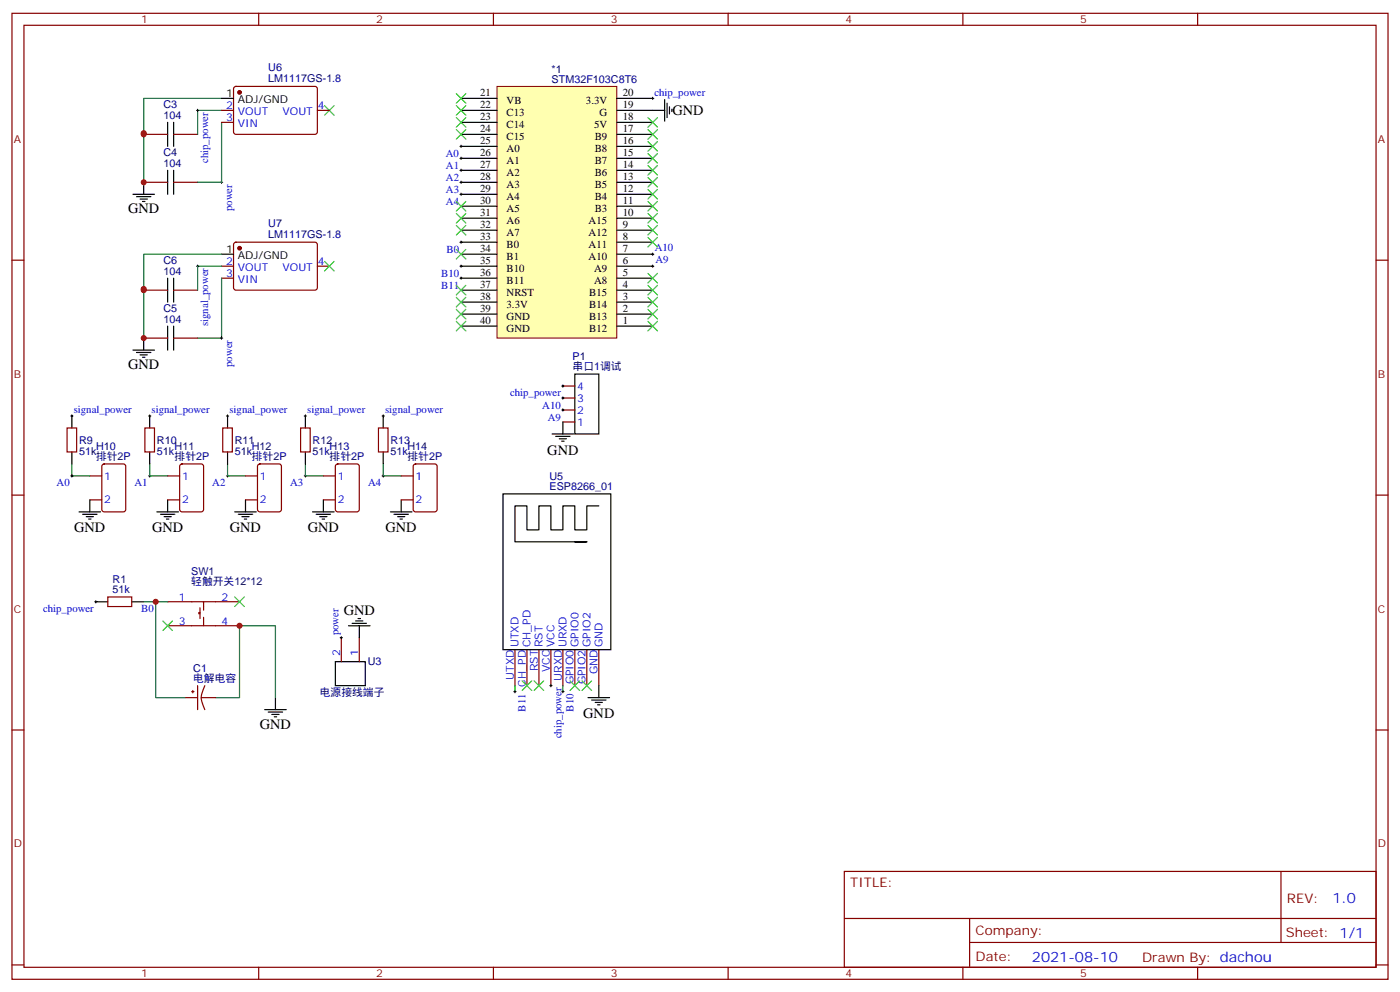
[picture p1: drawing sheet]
<svg xmlns="http://www.w3.org/2000/svg" width="412mm" height="292mm" viewBox="0 0 412 292" stroke-linecap="round" stroke-linejoin="round" font-family="sans-serif">
<g fill="none" stroke="#870000" stroke-width=".35">
<path d="M3.5 3.9h405.4v284.4h-405.4zM7.1 7.4h398.2v277.3h-398.2zM76.2 3.9v3.5M145.3 3.9v3.5M214.5 3.9v3.5M283.6 3.9v3.5M352.8 3.9v3.5M3.5 76.6h3.6M405.3 76.6h3.6M3.5 145.7h3.6M405.3 145.7h3.6M151.7 191.2v10.6"/>
<path d="M155.2 191.2v10.6M158.7 191.2v10.6M162.3 191.2v10.6M165.8 191.2v10.6M169.3 191.2v10.6M172.9 191.2v10.6M176.4 191.2v10.6M3.5 214.9h3.6M405.3 214.9h3.6M248.7 256.5h156.6v28.2h-156.6zM377.3 256.5v20.9M248.7 270.4h156.5"/>
<path d="M285.6 277.4h119.6M285.6 270.4v14.1M3.5 284h3.6M76.2 284.7v3.6M145.3 284.7v3.6M214.5 284.7v3.6M283.6 284.7v3.6M352.8 284.7v3.6M405.3 284h3.6"/>
</g>
<path d="M148.2 145.4h31.7v45.8h-31.7zM176.4 148.9h-3.5v7.1h-3.6v-7.1h-3.5v7.1h-3.5v-7.1h-3.6v7.1h-3.5v-7.1h-3.5v10.6h21.2h-3.6" fill="none" stroke="#000" stroke-width=".35"/>
<path d="M146.4 25.4h35.3v74.1h-35.3z" fill="#ffffb0" stroke="#800000" stroke-width=".29"/>
<g fill="none" stroke="#000" stroke-width=".35">
<path d="M49.4 36v7.1M135.8 39.5h10.6M135.8 36h10.6M135.8 32.5h10.6M135.8 29h10.6M181.7 39.5h10.6M181.7 36h10.6M181.7 32.5h10.6M181.7 29h10.6M135.8 57.2h10.6M135.8 53.7h10.6M135.8 50.1h10.6"/>
<path d="M135.8 46.6h10.6M135.8 43.1h10.6M181.7 57.2h10.6M181.7 53.7h10.6M181.7 50.1h10.6M181.7 46.6h10.6M181.7 43.1h10.6M135.8 78.4h10.6M135.8 74.8h10.6M135.8 71.3h10.6M135.8 67.8h10.6M135.8 64.2h10.6"/>
<path d="M135.8 60.7h10.6M181.7 78.4h10.6M181.7 74.8h10.6M181.7 71.3h10.6M181.7 67.8h10.6M181.7 64.2h10.6M181.7 60.7h10.6M135.8 96h10.6M135.8 92.5h10.6M135.8 88.9h10.6M135.8 81.9h10.6M135.8 85.4h10.6"/>
<path d="M181.7 96h10.6M181.7 92.5h10.6M181.7 88.9h10.6M181.7 81.9h10.6M181.7 85.4h10.6"/>
</g>
<path d="M65.3 29h-23v10.5" fill="none" stroke="#008700" stroke-width=".35"/>
<path d="M51.2 36v7.1z" fill="#f00" stroke="#000" stroke-width=".35"/>
<path d="M42.3 39.5h7.1M51.2 39.5h7" fill="none" stroke="#870000" stroke-width=".35"/>
<path d="M42.3 39.2v14.5" fill="none" stroke="#008700" stroke-width=".35"/>
<path d="M49.4 50.1v7.1" fill="none" stroke="#000" stroke-width=".35"/>
<path d="M51.2 50.1v7.1z" fill="#f00" stroke="#000" stroke-width=".35"/>
<path d="M65.3 32.5h3.5M65.3 36h3.5M69 25.6l.5-.2 23.6 .1 .4 .6-.1 13-.6 .4h-23.6l-.4-.7v-12.7zM93.5 32.5h3.5M42.3 53.7h7.1M51.2 53.7h7M65.3 78.4h3.5M69 71.5l.5-.2 23.6 .1 .4 .6-.1 13-.6 .4-23.6-.1-.4-.6v-12.7zM93.5 78.4h3.5M65.3 81.9h3.5" fill="none" stroke="#870000" stroke-width=".35"/>
<path d="M95.6 31.1l2.8 2.8M98.4 31.1l-2.8 2.8M95.6 76.9l2.8 2.9M98.4 76.9l-2.8 2.9" fill="none" stroke="#3c3" stroke-width=".35"/>
<path d="M64.9 53.7h.7M65.3 53.3v.7M64.9 99.5h.7M65.3 99.2v.7" fill="none" stroke="#000" stroke-width=".29"/>
<path d="M65.3 32.5h-7.1v7M65.3 36v17.7h-7.1M58.2 78.4h7.1M65.3 81.9v17.6h-7.1" fill="none" stroke="#008700" stroke-width=".35"/>
<g fill="none" stroke="#000" stroke-width=".35">
<path d="M65.3 29h3.5M39.2 57.2h6.3M40.2 57.9h4.2M41.3 58.6h2.1M42 59.3h.7M42.3 53.7v3.5M65.3 74.8h3.5M42.3 99.5v3.5M49.4 96v7M39.2 103h6.3M40.2 103.8h4.2M41.3 104.5h2.1"/>
<path d="M42 105.2h.7"/>
</g>
<g fill="#870000" stroke="#870000" stroke-width=".35">
<circle cx="70.6" cy="27.2" r=".53"/>
<circle cx="70.6" cy="73.1" r=".53"/>
</g>
<path d="M51.2 96v7z" fill="#f00" stroke="#000" stroke-width=".35"/>
<path d="M42.3 99.5h7.1M51.2 99.5h7" fill="none" stroke="#870000" stroke-width=".35"/>
<path d="M42.3 85.1v14.4" fill="none" stroke="#008700" stroke-width=".35"/>
<path d="M49.4 81.9v7" fill="none" stroke="#000" stroke-width=".35"/>
<path d="M51.2 81.9v7z" fill="#f00" stroke="#000" stroke-width=".35"/>
<g fill="none" stroke="#870000" stroke-width=".35">
<path d="M42.3 85.4h7.1M51.2 85.4h7M165.8 117.2h3.5M165.8 113.6h3.5M19.8 126h2.8v7h-2.8zM30.2 136.8l.5-.2h5.6l.7 .4v13l-.4 .6-5.9 .1-.7-.5v-12.9zM42.7 126h2.8v7h-2.8zM53.2 136.8l.4-.2h5.7l.6 .4 .1 13-.5 .6-5.9 .1-.6-.5-.1-12.9zM65.6 126h2.8v7h-2.8zM76.1 136.8l.5-.2h5.6l.6 .4 .1 13-.5 .6-5.8 .1-.7-.5-.1-12.9zM88.5 126h2.9v7h-2.9zM99 136.8l.5-.2h5.6l.7 .4v13l-.4 .6-5.9 .1-.7-.5v-12.9z"/>
<path d="M111.5 126h2.8v7h-2.8zM121.9 136.8l.5-.2h5.7l.6 .4 .1 13-.5 .6-5.9 .1-.6-.5-.1-12.9zM165.8 124.2h3.5M165.8 120.7h3.5M26.5 140.1h3.5M26.5 147.1h3.5M49.4 140.1h3.5M49.4 147.1h3.5M72.3 140.1h3.5M72.3 147.1h3.5M95.2 140.1h3.6M95.2 147.1h3.6"/>
<path d="M118.2 140.1h3.5M118.2 147.1h3.5M31.7 175.7h7.1v2.8h-7.1zM49.4 177.1h21.2M58.9 178.9v3.2M60 177.1v2.5M49.4 184.2h21.2M58.9 180.3h-.3v.4h.3M60 181.7v2.5M100.5 187.7v7.1M105.8 187.7v7.1M54.7 205.4h3.5"/>
<path d="M56.4 203.6h.7M56.8 203.2v.7M58.2 201.8v7.1M59.3 205.4h4.2M60.3 201.8l-1 3.3 .1 1.2 .9 2.6"/>
</g>
<path d="M58.2 78.4v7M65.3 74.8h-23v10.6M21.2 136.6v3.5h5.3M44.1 136.6v3.5h5.3M67 136.6v3.5h5.3M90 136.6v3.5h5.2M112.9 136.6v3.5h5.3M42.3 177.1h3.6M49.4 177.1h-3.5v28.3h8.8M63.5 205.4h7.1v-21.2h10.5v21.2M151.7 201.8v1.8M165.8 201.8v1.8" fill="none" stroke="#008700" stroke-width=".35"/>
<g fill="none" stroke="#000" stroke-width=".29">
<path d="M57.9 32.5h.7M58.2 32.1v.7M191.9 29h.7M192.3 28.6v.7M135.5 43.1h.7M135.5 46.6h.7M135.5 50.1h.7M135.5 53.7h.7M135.5 57.2h.7M135.8 42.7v.7M135.8 46.2v.8M135.8 49.8v.7"/>
<path d="M135.8 53.3v.7M135.8 56.8v.7M57.9 78.4h.7M58.2 78v.7M135.5 78.4h.7M135.5 71.3h.7M135.8 70.9v.7M135.8 78v.7M191.9 78.4h.7M191.9 74.8h.7M192.3 74.5v.7M192.3 78v.7"/>
<path d="M135.5 81.9h.7M135.8 81.5v.7M165.5 117.2h.7M165.5 113.6h.7M165.8 113.3v.7M165.8 116.8v.7M20.8 122.4h.7M21.2 122.1v.7M21.2 139.7v.7M43.7 122.4h.7M44.1 122.1v.7M44.1 139.7v.7"/>
<path d="M66.7 122.4h.7M67 122.1v.7M67 139.7v.7M89.6 122.4h.7M90 122.1v.7M90 139.7v.7M112.5 122.4h.7M112.9 122.1v.7M112.9 139.7v.7M165.5 120.7h.7M165.8 120.3v.7M20.8 140.1h.7"/>
<path d="M43.7 140.1h.7M66.7 140.1h.7M89.6 140.1h.7M112.5 140.1h.7M27.9 177.1h.7M28.2 176.8v.7M45.5 177.1h.7M45.9 176.8v.7M100.2 187.7h.7M100.5 187.4v.7M151.3 203.6h.7M151.7 203.2v.7"/>
<path d="M161.9 201.8h.7M162.3 201.5v.7M165.5 203.6h.7M165.8 203.2v.7"/>
</g>
<g fill="none" stroke="#000" stroke-width=".35">
<path d="M192.3 32.5h3.5M195.8 29.3v6.4M196.5 30.4v4.2M197.2 31.4v2.1M197.9 32.1v.7M169.3 110.1h7.1v17.6h-7.1zM21.2 122.4v3.6M21.2 133v3.6M44.1 122.4v3.6M44.1 133v3.6M67 122.4v3.6M67 133v3.6"/>
<path d="M90 122.4v3.6M90 133v3.6M112.9 122.4v3.6M112.9 133v3.6M162.6 127.7h6.4M163.7 128.4h4.2M164.7 129.2h2.2M165.5 129.9h.7M165.8 124.2v3.5M23.3 150.7h6.3M24.3 151.4h4.3M25.4 152.1h2.1"/>
<path d="M26.1 152.8h.7M26.5 147.1v3.6M46.2 150.7h6.4M47.3 151.4h4.2M48.3 152.1h2.1M49 152.8h.7M49.4 147.1v3.6M69.1 150.7h6.4M70.2 151.4h4.2M71.3 152.1h2.1M72 152.8h.7M72.3 147.1v3.6"/>
<path d="M92.1 150.7h6.3M93.1 151.4h4.3M94.2 152.1h2.1M94.9 152.8h.7M95.2 147.1v3.6M115 150.7h6.4M116.1 151.4h4.2M117.1 152.1h2.1M117.8 152.8h.7M118.2 147.1v3.6M28.2 177.1h3.5M38.8 177.1h3.5"/>
<path d="M98.8 194.8h8.8v7h-8.8zM102.7 184.2h6.3M103.7 183.5h4.2M104.8 182.8h2.1M105.5 182.1h.7M105.8 184.2v3.5M78 208.9h6.3M79 209.6h4.3M80.1 210.3h2.1M80.8 211h.7M81.1 205.4v3.5M173.2 205.4h6.4"/>
<path d="M174.3 206.1h4.2M175.3 206.8h2.1M176 207.5h.7M176.4 201.8v3.6"/>
</g>
<g fill="none" stroke="#3c3" stroke-width=".35">
<path d="M134.4 27.6l2.8 2.8M134.4 31.1l2.8 2.8M134.4 34.6l2.8 2.8M134.4 38.1l2.8 2.9M137.2 27.6l-2.8 2.8M137.2 31.1l-2.8 2.8M137.2 34.6l-2.8 2.8M137.2 38.1l-2.8 2.9M190.9 34.6l2.8 2.8M190.9 38.1l2.8 2.9M193.7 34.6l-2.8 2.8M193.7 38.1l-2.8 2.9"/>
<path d="M134.4 59.3l2.8 2.8M137.2 59.3l-2.8 2.8M190.9 41.7l2.8 2.8M190.9 45.2l2.8 2.8M190.9 48.7l2.8 2.8M190.9 52.2l2.8 2.9M190.9 55.8l2.8 2.8M190.9 59.3l2.8 2.8M193.7 41.7l-2.8 2.8M193.7 45.2l-2.8 2.8M193.7 48.7l-2.8 2.8M193.7 52.2l-2.8 2.9"/>
<path d="M193.7 55.8l-2.8 2.8M193.7 59.3l-2.8 2.8M134.4 62.8l2.8 2.9M134.4 66.4l2.8 2.8M134.4 73.4l2.8 2.8M137.2 62.8l-2.8 2.9M137.2 66.4l-2.8 2.8M137.2 73.4l-2.8 2.8M190.9 62.8l2.8 2.9M190.9 66.4l2.8 2.8M190.9 69.9l2.8 2.8M193.7 62.8l-2.8 2.9"/>
<path d="M193.7 66.4l-2.8 2.8M193.7 69.9l-2.8 2.8M134.4 84l2.8 2.8M134.4 87.5l2.8 2.8M134.4 91.1l2.8 2.8M134.4 94.6l2.8 2.8M137.2 84l-2.8 2.8M137.2 87.5l-2.8 2.8M137.2 91.1l-2.8 2.8M137.2 94.6l-2.8 2.8M190.9 80.5l2.8 2.8M190.9 84l2.8 2.8"/>
<path d="M190.9 87.5l2.8 2.8M190.9 91.1l2.8 2.8M190.9 94.6l2.8 2.8M193.7 80.5l-2.8 2.8M193.7 84l-2.8 2.8M193.7 87.5l-2.8 2.8M193.7 91.1l-2.8 2.8M193.7 94.6l-2.8 2.8M69.1 175.7l2.9 2.8M72 175.7l-2.9 2.8M48 182.8l2.8 2.8M50.8 182.8l-2.8 2.8"/>
<path d="M153.8 200.4l2.8 2.8M156.6 200.4l-2.8 2.8M157.3 200.4l2.9 2.8M160.2 200.4l-2.9 2.8M167.9 200.4l2.8 2.8M170.7 200.4l-2.8 2.8M171.4 200.4l2.9 2.8M174.3 200.4l-2.9 2.8"/>
</g>
<g fill="#c00">
<circle cx="42.3" cy="53.7" r=".88"/>
<circle cx="42.3" cy="39.5" r=".88"/>
<circle cx="42.3" cy="39.2" r=".88"/>
<circle cx="42.3" cy="85.1" r=".88"/>
<circle cx="42.3" cy="85.4" r=".88"/>
<circle cx="42.3" cy="99.5" r=".88"/>
<circle cx="70.6" cy="184.2" r=".88"/>
<circle cx="45.9" cy="177.1" r=".88"/>
</g>
<g font-size="4.2">
<text x="198.1" y="33.9">GND</text>
<text x="37.7" y="62.8">GND</text>
<text x="37.7" y="108.7">GND</text>
<text x="161.2" y="133.8">GND</text>
<text x="21.9" y="156.6">GND</text>
<text x="44.8" y="156.6">GND</text>
<text x="67.7" y="156.6">GND</text>
<text x="90.6" y="156.6">GND</text>
<text x="113.6" y="156.6">GND</text>
<text x="101.3" y="181">GND</text>
<text x="76.6" y="214.5">GND</text>
<text x="171.8" y="211.4">GND</text>
</g>
<g font-size="4.2" fill="#00f">
<text x="392.5" y="265.8">1.0</text>
<text x="304" y="283.1">2021-08-10</text>
</g>
<g font-size="3.9" fill="#800">
<text x="250.5" y="261.1">TITLE:</text>
<text x="379.1" y="265.8">REV:</text>
<text x="287.4" y="275.3">Company:</text>
<text x="378.7" y="275.9">Sheet: 1/1</text>
<text x="287.4" y="283">Date:</text>
<text x="336.4" y="283.1">Drawn By: dachou</text>
</g>
<g font-size="3.2" fill="#800">
<text x="41.6" y="6.9">1</text>
<text x="110.8" y="6.9">2</text>
<text x="179.9" y="6.9">3</text>
<text x="249.1" y="6.9">4</text>
<text x="318.2" y="6.9">5</text>
<text x="4.1" y="42">A</text>
<text x="405.9" y="42">A</text>
<text x="4.1" y="111.2">B</text>
<text x="405.9" y="111.2">B</text>
<text x="4.1" y="180.3">C</text>
<text x="405.9" y="180.3">C</text>
<text x="4.1" y="249.4">D</text>
<text x="405.9" y="249.4">D</text>
<text x="41.6" y="287.7">1</text>
<text x="110.8" y="287.7">2</text>
<text x="179.9" y="287.7">3</text>
<text x="249.1" y="287.7">4</text>
<text x="318.2" y="287.7">5</text>
</g>
<g font-size="3.2" fill="#000080">
<text x="79" y="20.9">U6</text>
<text x="162.5" y="21.3">*1</text>
<text x="79" y="24.2">LM1117GS-1.8</text>
<text x="162.5" y="24.4">STM32F103C8T6</text>
<text x="48.2" y="35">104</text>
<text x="48.2" y="31.8">C3</text>
<text x="48.2" y="45.9">C4</text>
<text x="48.2" y="49.1">104</text>
<text x="79" y="70">LM1117GS-1.8</text>
<text x="79" y="66.8">U7</text>
<text x="48.2" y="77.6">C6</text>
<text x="48.2" y="80.8">104</text>
<text x="48.2" y="94.9">104</text>
<text x="48.2" y="91.7">C5</text>
<text x="168.7" y="106">P1</text>
<text x="168.7" y="109">串口1调试</text>
<text x="23.3" y="130.8">R9</text>
<text x="46.2" y="130.8">R10</text>
<text x="69.1" y="130.8">R11</text>
<text x="92.1" y="130.8">R12</text>
<text x="115" y="130.8">R13</text>
<text x="23.3" y="133.8">51k</text>
<text x="28.3" y="135.5">排针2P</text>
<text x="28.3" y="132.5">H10</text>
<text x="46.2" y="133.8">51k</text>
<text x="51.4" y="135.5">排针2P</text>
<text x="51.4" y="132.5">H11</text>
<text x="69.1" y="133.8">51k</text>
<text x="74.2" y="135.5">排针2P</text>
<text x="74.2" y="132.5">H12</text>
<text x="92.1" y="133.8">51k</text>
<text x="97.1" y="135.5">排针2P</text>
<text x="97.1" y="132.5">H13</text>
<text x="115" y="133.8">51k</text>
<text x="120" y="135.5">排针2P</text>
<text x="120" y="132.5">H14</text>
<text x="161.9" y="141.3">U5</text>
<text x="161.9" y="144.3">ESP8266_01</text>
<text x="33.2" y="171.6">R1</text>
<text x="56.3" y="172.3">轻触开关12*12</text>
<text x="56.3" y="169.3">SW1</text>
<text x="33.2" y="174.7">51k</text>
<text x="56.9" y="197.7">C1</text>
<text x="108.3" y="195.7">U3</text>
<text x="56.9" y="200.8">电解电容</text>
<text x="94.2" y="204.7">电源接线端子</text>
</g>
<g font-size="3.2">
<text x="66.6" y="28.6">1</text>
<text x="141.5" y="28.3">21</text>
<text x="183.4" y="28.3">20</text>
<text x="70.1" y="30.4">ADJ/GND</text>
<text x="141.5" y="35.3">23</text>
<text x="141.5" y="31.8">22</text>
<text x="149.2" y="34.1">C13</text>
<text x="149.2" y="30.6">VB</text>
<text x="172.6" y="30.6">3.3V</text>
<text x="176.6" y="34.1">G</text>
<text x="183.4" y="35.3">18</text>
<text x="183.4" y="31.8">19</text>
<text x="141.5" y="38.8">24</text>
<text x="149.2" y="41.1">C15</text>
<text x="149.2" y="37.6">C14</text>
<text x="175" y="37.6">5V</text>
<text x="175.2" y="41.1">B9</text>
<text x="183.4" y="38.8">17</text>
<text x="141.5" y="42.4">25</text>
<text x="141.5" y="45.9">26</text>
<text x="149.2" y="44.7">A0</text>
<text x="175.2" y="44.7">B8</text>
<text x="183.4" y="45.9">15</text>
<text x="183.4" y="42.4">16</text>
<text x="141.5" y="53">28</text>
<text x="141.5" y="49.4">27</text>
<text x="149.2" y="51.7">A2</text>
<text x="149.2" y="48.2">A1</text>
<text x="175.2" y="51.7">B6</text>
<text x="175.2" y="48.2">B7</text>
<text x="183.4" y="53">13</text>
<text x="183.4" y="49.4">14</text>
<text x="141.5" y="56.5">29</text>
<text x="149.2" y="58.8">A4</text>
<text x="149.2" y="55.2">A3</text>
<text x="175.2" y="58.8">B4</text>
<text x="175.2" y="55.2">B5</text>
<text x="183.4" y="56.5">12</text>
<text x="141.5" y="63.5">31</text>
<text x="141.5" y="60">30</text>
<text x="149.2" y="65.8">A6</text>
<text x="149.2" y="62.3">A5</text>
<text x="173.4" y="65.8">A15</text>
<text x="175.2" y="62.3">B3</text>
<text x="183.4" y="63.5">10</text>
<text x="183.4" y="60">11</text>
<text x="141.5" y="70.6">33</text>
<text x="141.5" y="67.1">32</text>
<text x="149.2" y="69.4">A7</text>
<text x="173.4" y="69.4">A12</text>
<text x="183.4" y="70.6">8</text>
<text x="183.4" y="67.1">9</text>
<text x="66.6" y="74.5">1</text>
<text x="70.1" y="76.2">ADJ/GND</text>
<text x="141.5" y="77.6">35</text>
<text x="141.5" y="74.1">34</text>
<text x="149.2" y="76.4">B1</text>
<text x="149.2" y="72.9">B0</text>
<text x="173.4" y="76.4">A10</text>
<text x="173.4" y="72.9">A11</text>
<text x="183.4" y="77.6">6</text>
<text x="183.4" y="74.1">7</text>
<text x="141.5" y="81.2">36</text>
<text x="149.2" y="83.5">B11</text>
<text x="149.2" y="79.9">B10</text>
<text x="175" y="83.5">A8</text>
<text x="175" y="79.9">A9</text>
<text x="183.4" y="81.2">5</text>
<text x="141.5" y="88.2">38</text>
<text x="141.5" y="84.7">37</text>
<text x="149.2" y="87">NRST</text>
<text x="173.6" y="87">B15</text>
<text x="183.4" y="88.2">3</text>
<text x="183.4" y="84.7">4</text>
<text x="141.5" y="95.3">40</text>
<text x="141.5" y="91.8">39</text>
<text x="149.2" y="94.1">GND</text>
<text x="149.2" y="90.5">3.3V</text>
<text x="173.6" y="94.1">B13</text>
<text x="173.6" y="90.5">B14</text>
<text x="183.4" y="95.3">1</text>
<text x="183.4" y="91.8">2</text>
<text x="149.2" y="97.6">GND</text>
<text x="173.6" y="97.6">B12</text>
</g>
<g font-size="3.2" fill="#00f">
<text x="192.8" y="28.1">chip_power</text>
<text x="66.6" y="32.1">2</text>
<text x="66.6" y="35.7">3</text>
<text x="70.1" y="33.9">VOUT</text>
<text x="83.2" y="33.9">VOUT</text>
<text x="93.7" y="32.1">4</text>
<text x="70.1" y="37.4">VIN</text>
<text x="131.3" y="46.2">A0</text>
<text x="61.3" y="48" transform="rotate(-90 61.3 48)">chip_power</text>
<text x="131.3" y="49.7">A1</text>
<text x="131.3" y="53.2">A2</text>
<text x="131.3" y="56.7">A3</text>
<text x="68.4" y="62.2" transform="rotate(-90 68.4 62.2)">power</text>
<text x="131.3" y="60.3">A4</text>
<text x="66.6" y="78">2</text>
<text x="93.7" y="78">4</text>
<text x="131.5" y="74.4">B0</text>
<text x="192.9" y="73.9">A10</text>
<text x="193.1" y="77.5">A9</text>
<text x="66.6" y="81.5">3</text>
<text x="70.1" y="79.8">VOUT</text>
<text x="70.1" y="83.3">VIN</text>
<text x="83.2" y="79.8">VOUT</text>
<text x="130" y="81.4">B10</text>
<text x="130" y="85">B11</text>
<text x="61.3" y="96" transform="rotate(-90 61.3 96)">signal_power</text>
<text x="68.4" y="108" transform="rotate(-90 68.4 108)">power</text>
<text x="150.3" y="116.7">chip_power</text>
<text x="170" y="118.2">3</text>
<text x="170" y="114.7">4</text>
<text x="21.7" y="121.6">signal_power</text>
<text x="44.7" y="121.6">signal_power</text>
<text x="67.6" y="121.6">signal_power</text>
<text x="90.5" y="121.6">signal_power</text>
<text x="113.4" y="121.6">signal_power</text>
<text x="159.7" y="120.2">A10</text>
<text x="161.3" y="123.8">A9</text>
<text x="170" y="125.3">1</text>
<text x="170" y="121.7">2</text>
<text x="16.7" y="143.2">A0</text>
<text x="30.7" y="141.1">1</text>
<text x="39.6" y="143.2">A1</text>
<text x="53.6" y="141.1">1</text>
<text x="62.5" y="143.2">A2</text>
<text x="76.6" y="141.1">1</text>
<text x="85.5" y="143.2">A3</text>
<text x="99.5" y="141.1">1</text>
<text x="108.4" y="143.2">A4</text>
<text x="122.4" y="141.1">1</text>
<text x="30.7" y="148.2">2</text>
<text x="53.6" y="148.2">2</text>
<text x="76.6" y="148.2">2</text>
<text x="99.5" y="148.2">2</text>
<text x="122.4" y="148.2">2</text>
<text x="52.7" y="176.8">1</text>
<text x="65.3" y="176.8">2</text>
<text x="12.7" y="180.2">chip_power</text>
<text x="41.6" y="180.2">B0</text>
<text x="52.7" y="183.8">3</text>
<text x="65.3" y="183.8">4</text>
<text x="99.7" y="187" transform="rotate(-90 99.7 187)">power</text>
<text x="152.8" y="190.5" transform="rotate(-90 152.8 190.5)">UTXD</text>
<text x="156.3" y="190.5" transform="rotate(-90 156.3 190.5)">CH_PD</text>
<text x="159.8" y="190.5" transform="rotate(-90 159.8 190.5)">RST</text>
<text x="163.3" y="190.5" transform="rotate(-90 163.3 190.5)">VCC</text>
<text x="166.9" y="190.5" transform="rotate(-90 166.9 190.5)">URXD</text>
<text x="170.4" y="190.5" transform="rotate(-90 170.4 190.5)">GPIO0</text>
<text x="173.9" y="190.5" transform="rotate(-90 173.9 190.5)">GPIO2</text>
<text x="177.4" y="190.5" transform="rotate(-90 177.4 190.5)">GND</text>
<text x="100.2" y="193" transform="rotate(-90 100.2 193)">2</text>
<text x="105.5" y="193" transform="rotate(-90 105.5 193)">1</text>
<text x="158.4" y="197.6" transform="rotate(-90 158.4 197.6)">RST</text>
<text x="161.9" y="197.8" transform="rotate(-90 161.9 197.8)">VCC</text>
<text x="151.3" y="200.1" transform="rotate(-90 151.3 200.1)">UTXD</text>
<text x="169" y="201.5" transform="rotate(-90 169 201.5)">GPIO0</text>
<text x="172.5" y="201.5" transform="rotate(-90 172.5 201.5)">GPIO2</text>
<text x="176" y="198.5" transform="rotate(-90 176 198.5)">GND</text>
<text x="154.8" y="209.5" transform="rotate(-90 154.8 209.5)">B11 CH_PD</text>
<text x="168.9" y="209.5" transform="rotate(-90 168.9 209.5)">B10</text>
<text x="165.4" y="217.4" transform="rotate(-90 165.4 217.4)">chip_power URXD</text>
</g>
</svg>
